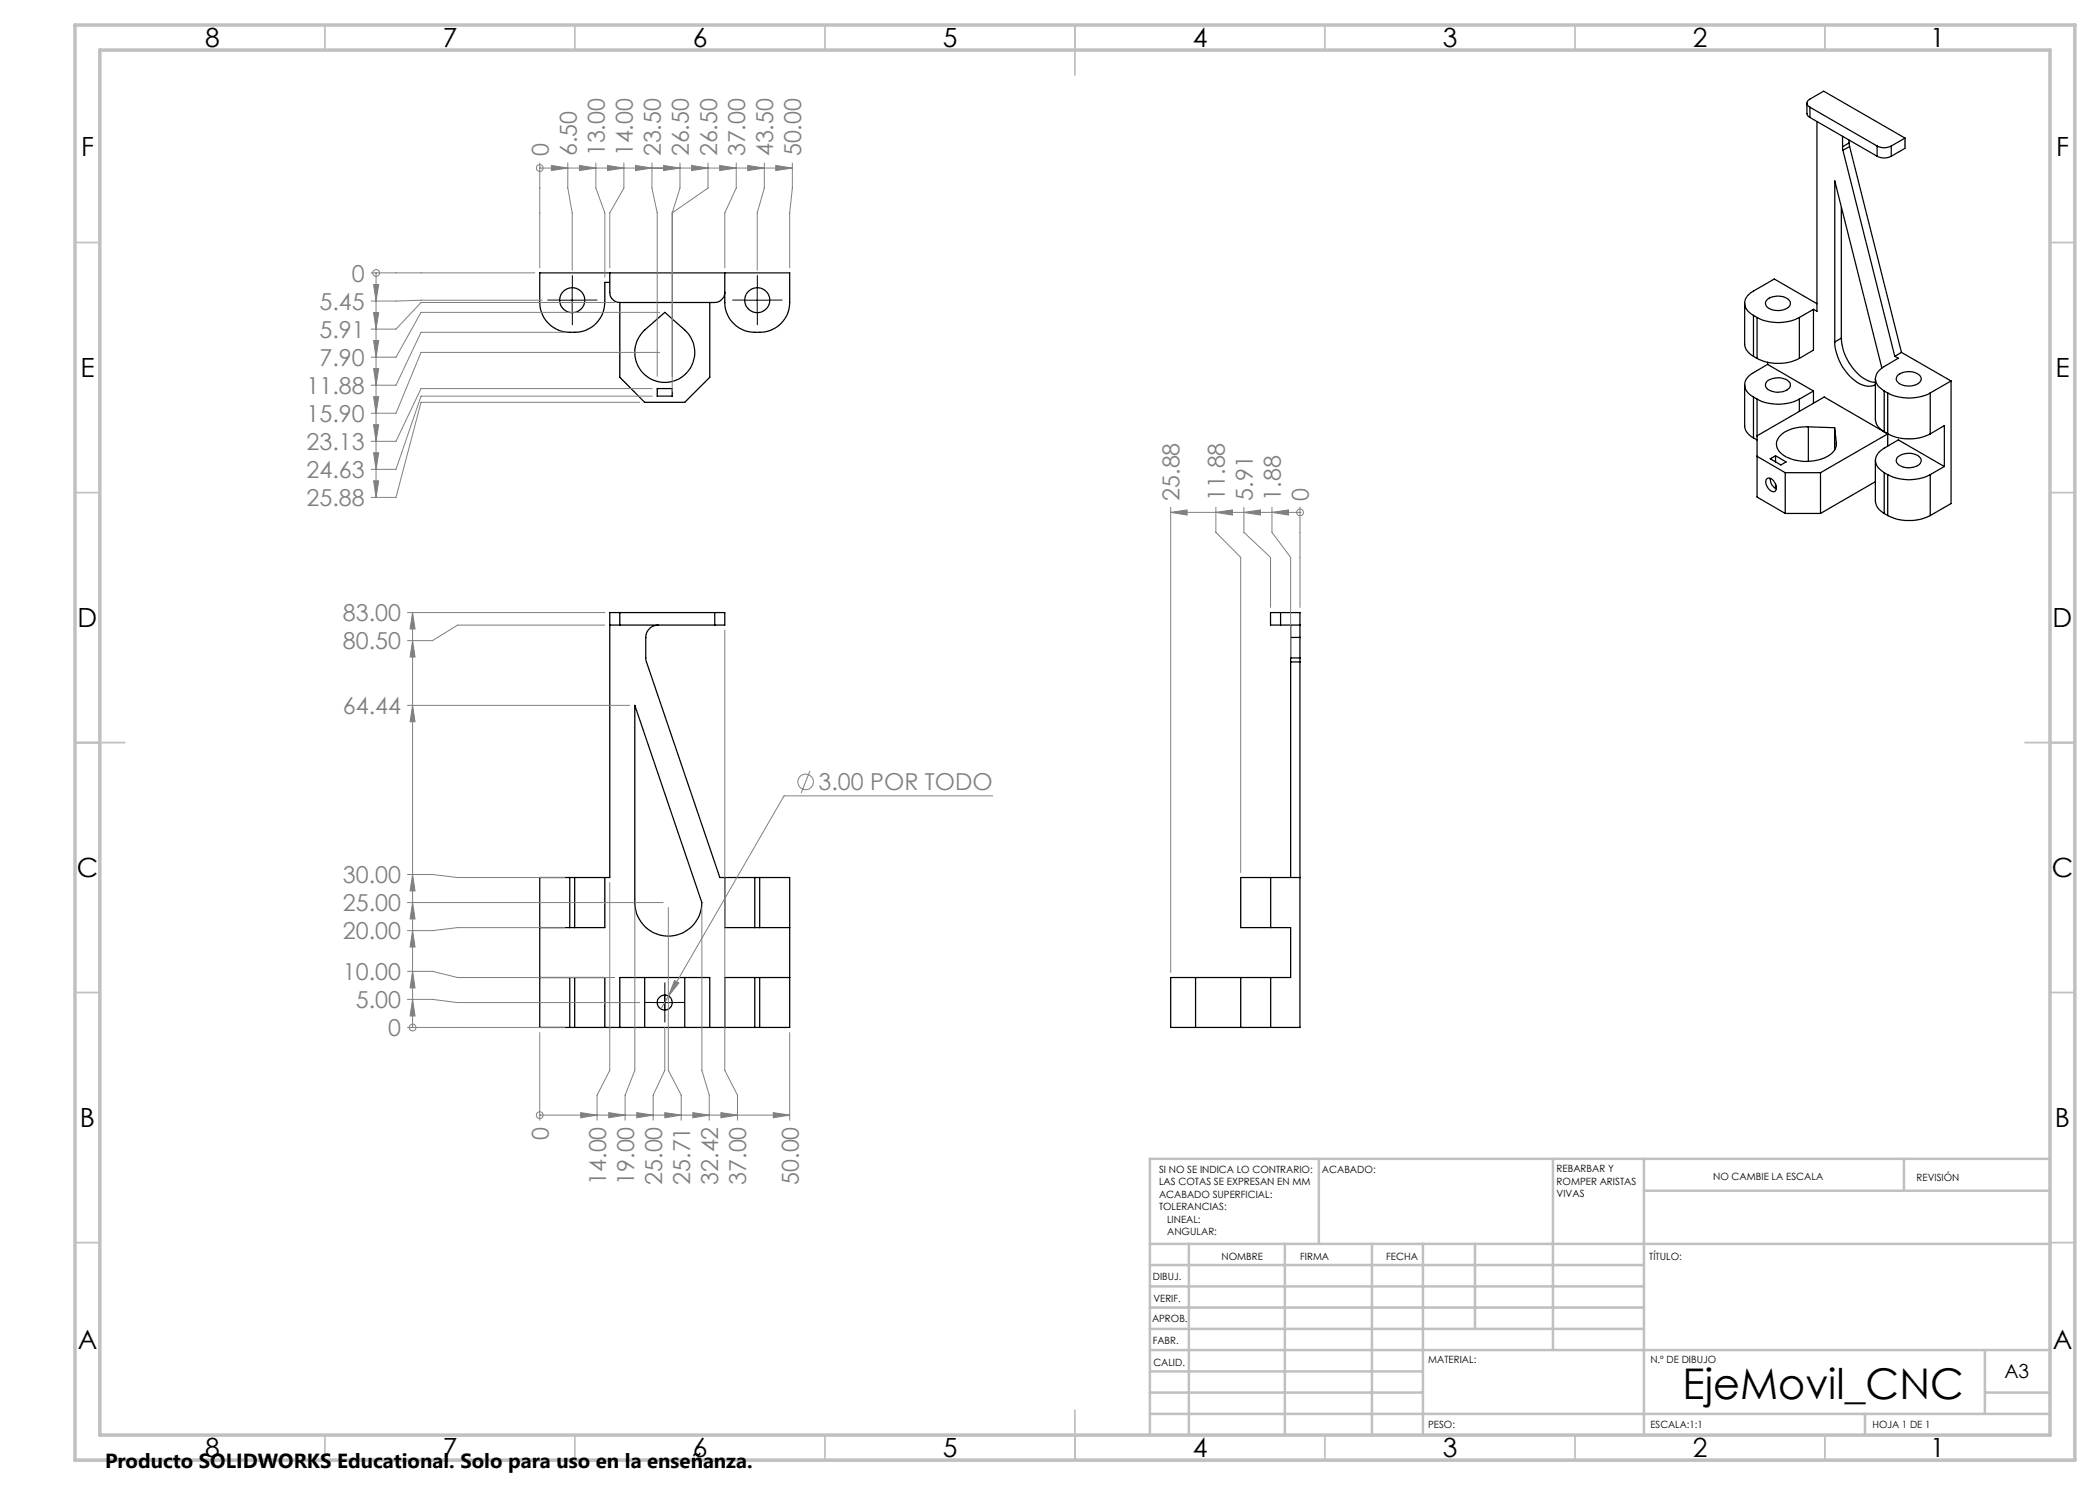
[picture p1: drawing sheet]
<svg xmlns="http://www.w3.org/2000/svg" width="420mm" height="297mm" viewBox="0 0 420 297" stroke-linecap="round" stroke-linejoin="round" font-family="sans-serif">
<g fill="none" stroke="#000" stroke-width=".25">
<path d="M361.4 20.6v2.1a.87 .87 0 0 0 .6 .8M362 21.4a.85 .85 0 0 1-.6-.8 .85 .85 0 0 1 .6-.8l2.7-1.6 16.3 9.4M362 21.4l13.4 7.8M362 21.4v2.1M362 23.5l13.4 7.8M363.4 24.3v38l-.7-.4M368.5 29.3l.1 .8M368.5 27.3v2M368.6 30.1l10.4 41.2M369.8 28.6l.1 .7M369.8 28.6l-1.3 .7M369.8 28v.6"/>
<path d="M369.9 29.3l-1.3 .8M369.9 29.3l10.4 41.2M375.4 29.2a3 3 0 0 0 2.8 0M375.4 31.3a3 3 0 0 0 2.8 0M375.4 29.2v2.1M378.2 29.2v2.1M381 27.6l-2.8 1.6M381 27.6v2.1l-2.8 1.6M122 54.6v3.9a2.05 2.05 0 0 0 2 2M145 58.5a2.05 2.05 0 0 1-2.1 2h-18.9M145 54.6v5.9a6.1 6.1 0 0 0 6.9 6 6 6 0 0 0 6-6v-5.9h-50v5.9a6.1 6.1 0 0 0 7 6 6 6 0 0 0 6.1-6v-4h1M368.3 41.5v26.1"/>
<path d="M124 60.5v15l4.9 5h8l5.1-5v-15M129 66l4-3.5 3.9 3.5a6 6 0 0 1 .4 8.6 6 6 0 0 1-8.7 0 6 6 0 0 1 .4-8.6zM131.4 77.7h3v1.5h-3zM348.9 60.6l.1 8.6 .5 1.1 1.2 1M348.9 77v8.1a2.81 2.81 0 0 0 1.8 2.5M350.7 63.1l.7 .4M350.7 63.1v8.2M350.7 79.4v8.2M350.7 71.3l.7 .4M350.7 79.4l.7 .4M351.4 63.5a9.3 9.3 0 0 0 8.5 0M351.4 71.7a9.6 9.6 0 0 0 8.5 0"/>
<path d="M351.4 79.8a9.3 9.3 0 0 0 8.5 0M351.4 63.5v8.2M351.4 79.8v19.6l5.6 3.3M353.3 60a3.4 3.4 0 0 1 4.7 .2 1.26 1.26 0 0 1-1.2 1.7 3.4 3.4 0 0 1-3.5-.7l-.1-.2a.84 .84 0 0 1 .1-1zM353.4 76.3a3.4 3.4 0 0 1 4.6 .4 1.43 1.43 0 0 1-1.3 1.6 3.5 3.5 0 0 1-3.5-.8l-.1-.8zM353.5 72.9l-2.8 1.6a2.49 2.49 0 0 0-1.2 4l1.2 .9M353.5 72.9l9.2 5.3M353.5 72.5v.4M359.9 63.5v8.2M359.9 79.8v2.5M362.7 61.9v8.1l-2.8 1.7M362.7 78.2v2.4"/>
<path d="M362.7 61.9l-2.8 1.6M362.7 78.2l-2.8 1.6M363.4 60.7l-8.5-4.9-4.2 2.4a2.49 2.49 0 0 0-1.2 4l1.2 .9M367 68.4a10 10 0 0 0 5.4 8.6l1.4 .3 1.3-.4M367 68.4v-32.2l9.4 37.4M368.3 67.6a10.2 10.2 0 0 0 5.4 8.6l1.4 .3M368.3 67.6l-1.3 .8M375.1 75.7v8.2l.1 .8 .5 .7 1.1 1M376.8 78.2l.7 .4M376.8 78.2v8.2M377.5 78.6a9.3 9.3 0 0 0 8.5 0M377.5 78.6v10.6"/>
<path d="M379 71.3l.7 .3-2.9 1.7a2.54 2.54 0 0 0-1.1 4l1.1 .9M379.5 75.1a3.4 3.4 0 0 1 4.6 .2 1.26 1.26 0 0 1-1.1 1.7 3.2 3.2 0 0 1-3.7-.9v-.5zM380.3 70.5l-1.3 .8M380.3 70.5l9.9 5.7M386 78.6v8.2M390.2 76.2l-4.2 2.4M390.2 76.2v24.5l-4.2 2.4M350.7 87.6l.7 .4M351.4 91.3l5.6 3.2M353.3 95.8a1.07 1.07 0 0 1 1.6 .6 1.29 1.29 0 0 1 0 1.9 1.87 1.87 0 0 1-1.6-2.5zM354 95.7a2.19 2.19 0 0 0 1.3 2.1M354 91.8l1.1-.6 2.1 1.2-1 .6z"/>
<path d="M355.1 91.2v1.2M355.1 96.8v.9M357 94.5h7.1M357 94.5v8.2M361.7 85.4a6.9 6.9 0 0 0-6.1 2.3 2.43 2.43 0 0 0 1.2 3.4 9 9 0 0 0 9.5-.4l.8-1 .2-1.1M361.7 85.4l5.2 .1M361.7 85.4v6.9M364.1 94.5v8.2M366.9 85.5l.4 3.1M366.9 85.5v4.5M367.3 88.6v.4M375.1 92.1v8.2l.1 .7 .5 .7 1.1 1"/>
<path d="M375.1 96.3l-11 6.4M376.8 94.5v8.2M376.8 86.4l.7 .4M376.8 94.5l.7 .4M377.5 86.8a9.6 9.6 0 0 0 8.5 0M377.5 94.9a9.3 9.3 0 0 0 8.5 0M377.5 86.8l-12.7-7.4-13.4 7.8M377.5 94.9v8.2M377.5 86.8l-13.4 7.7M379.6 91.4a3.3 3.3 0 0 1 4.6 .4 1.39 1.39 0 0 1-1.4 1.6 3 3 0 0 1-3.5-1.1v-.5zM386 86.8l2.9-1.7v8.2M386 94.9v8.2"/>
<path d="M388.9 93.3l-9.2-5.3-2.9 1.6a2.54 2.54 0 0 0-1.1 4l1.1 .9M388.9 93.3l-2.9 1.6M357 102.7h7.1M376.8 102.7l.7 .4M377.5 103.1a9.6 9.6 0 0 0 8.5 0M122 125h2M124 122.5h-2v53h-1M124 122.5v2.5M124 122.5h18.9M124 125h18.9M131.7 125a2.45 2.45 0 0 0-2.5 2.5v4.6l14.8 43.4h1M142.9 122.5h2.1v2.5h-2.1"/>
<path d="M142.9 122.5v2.5M256.1 122.5h-2v2.5h2M256.1 122.5h3.9v2.5M256.1 125h3.9M256.1 122.5v2.5M258.1 125v2.5M258.1 131.6v.8M258.1 127.5v4.1M258.1 132.4v43.1M258.1 132.4h1.9M258.1 127.5h1.9M258.1 131.6h1.9"/>
<path d="M260 125v2.5M260 131.6v.8M260 132.4v73.1h-5.9M260 127.5v4.1M127 141.1l13.4 39.4a6.7 6.7 0 0 1-6.7 6.7 6.7 6.7 0 0 1-6.7-6.7zM113.9 175.5h-6v30h6M113.9 175.5h1M113.9 175.5v10M114.9 175.5h6.1M114.9 175.5v10M121 175.5v10h-6.1M145 175.5v10h6"/>
<path d="M145 175.5h6M151 175.5v10M151 175.5h.9M151.9 175.5h6v30h-6M151.9 175.5v10M254.1 175.5h-6v10h6M254.1 175.5h5.9M254.1 175.5v10M107.9 195.5h6M107.9 185.5h6M113.9 195.5h1M113.9 185.5h1"/>
<path d="M113.9 195.5v10M114.9 195.5h6.1v10M114.9 195.5v10M128.9 195.5v10M133 199v3M136.9 195.5v10M151 195.5h-6v10M151 195.5h.9M151 195.5v10M151 185.5h.9M151.9 185.5h6M151.9 195.5h6"/>
<path d="M151.9 195.5v10M239.1 195.5v10M248.1 195.5h6M248.1 195.5h-14v10h14M248.1 195.5v10M254.1 185.5h4v10h-4M254.1 195.5v10M113.9 205.5h1M114.9 205.5h6.1M121 205.5h24M124 205.5v-10h18v10M145 205.5h6"/>
<path d="M151 205.5h.9M248.1 205.5h6"/>
<circle cx="114.4" cy="60" r="2.5"/>
<circle cx="151.4" cy="60" r="2.5"/>
<circle cx="132.9" cy="200.5" r="1.5"/>
</g>
<g fill="none" stroke="#808080" stroke-width=".2">
<path d="M107.9 33.6h.1M107.9 32.6v21M107.9 33.6h50.6M110.3 33.1l3.3 .5-3.3 .5zM113.6 32.6v5l.8 5v11.4M115.9 33.1l3.3 .5-3.3 .5zM119.2 32.6v5l1.8 5v12.9M121.5 33.1l3.3 .5-3.3 .5zM124.8 32.6v5l-2.8 5v11M127.1 33.1l3.3 .5-3.3 .5zM130.4 32.6v5l1 5v32.7M132.7 33.1l3.3 .5-3.3 .5z"/>
<path d="M136 32.6v5l-1.6 5M138.3 33.1l3.3 .5-3.3 .5zM141.6 32.6v5l-7.2 5M143.9 33.1l3.3 .5-3.3 .5zM147.2 32.6v5l-2.2 5v11M149.5 33.1l3.4 .5-3.4 .5zM152.9 32.6v5l-1.5 5v11.4M155.2 33.1l3.3 .5-3.3 .5zM158.5 32.6v5l-.6 5v11M74.2 54.6h32.8M74.7 56.9h1l-.5 3.3zM75.2 54.6h.1"/>
<path d="M75.2 54.6v44.9M134.4 42.6v35.6M74.7 62.5h1l-.5 3.3zM74.7 73.7h1l-.5 3.3zM74.7 79.3h1l-.5 3.4zM74.7 68.1h1l-.5 3.3zM108.4 60h-24.2l-10 .2M113 66.5h-28.8l-5 10.5h-5M122.9 60.5h-38.7l-5 5.3h-5M130.5 77.7h-46.3l-5 10.6h-5M130.5 79.2h-46.3l-5 14.7h-5M131.9 70.5h-47.7l-5 12.2h-5"/>
<path d="M131.9 62.5h-47.7l-5 8.9h-5M74.7 84.9h1l-.5 3.4zM74.7 90.6h1l-.5 3.3zM74.7 96.2h1l-.5 3.3zM128 80.5h-43.8l-5 19h-5M234.1 102.5l3.3-.5v1zM234.1 102.5h25.9M234.1 101.5v93M243.2 102.5l3.3-.5v1zM243.2 101.5v5l4.9 5v63M248.8 102.5l3.3-.5v1zM248.8 101.5v5l5.3 5v10"/>
<path d="M254.4 102.5l3.3-.5v1zM254.4 101.5v5l3.7 5v19.9M260 102.5h.1M260 101.5v20M81.5 122.5h39.5M82.5 128.1l.5 3.3h-1zM82.5 122.5l.5 3.3h-1zM82.5 122.5v83M121 125h-29.5l-5 3.1h-5M145 126v88.1l2.5 4.9v5M81.5 141.1h44.4M82.5 141.1l.5 3.3h-1z"/>
<path d="M162 154.2l-1.8 4.4M198.5 159.2h-41.7l-23.1 40M81.5 174.9h5l5 .6h21.5M82.5 174.9l.5 3.3h-1zM122 176.5v37.6l-2.6 4.9v5M81.5 199.9h5l5 .6h36.5M81.5 194.3h5l5 1.2h31.4M81.5 180.5h51.1M82.5 199.9l.5 3.3h-1zM82.5 194.3l.5 3.3h-1zM82.5 186.1l.5 3.3h-1zM82.5 180.5l.5 3.3h-1z"/>
<path d="M113 185.5h-21.5l-5 .6h-5M127 181.5v32.6l-2 4.9v5M133.7 181.5v32.6l2.5 4.9v5M133.7 199.2l-1.5 2.6M134.9 196.1l.9 .5-2.1 2.6zM140.4 181.5v32.6l1.5 4.9v5M81.5 205.5h31.5M82.5 205.5h.1M107.9 206.5v17.5M133 205.5v8.6l-2.4 4.9v5M157.9 206.5v17.5M107.9 223h.1"/>
<path d="M107.9 223h50M116.1 222.5l3.3 .5-3.3 .6zM121.7 222.5l3.3 .5-3.3 .6zM127.4 222.5l3.2 .5-3.2 .6zM133 222.5l3.2 .5-3.2 .6zM138.6 222.5l3.3 .5-3.3 .6zM144.2 222.5l3.3 .5-3.3 .6zM154.7 222.5l3.2 .5-3.2 .6z"/>
<circle cx="107.9" cy="33.6" r=".68"/>
<circle cx="75.2" cy="54.6" r=".68"/>
<circle cx="260" cy="102.5" r=".69"/>
<circle cx="161.1" cy="156.4" r="1.55"/>
<circle cx="82.5" cy="205.5" r=".68"/>
<circle cx="107.9" cy="223" r=".68"/>
</g>
<path d="M114.5 57.5v-2.5M151.5 57.5v-2.5M112 60h-2.5M114.5 62.5v2.5M117 60h2.5M149 60h-2.5M151.5 62.5v2.5M154 60h2.5M133 198v-1.5M130.5 200.5h-1.5M133 203v1.5M135.5 200.5h1.5" fill="none" stroke="#000" stroke-width=".2" stroke-dasharray="15.2 1.3 1.3 1.3" stroke-linecap="butt"/>
<path d="M114.4 57.5v5M151.4 57.5v5M111.9 60h5M148.9 60h5.1M133 198v5M130.5 200.5h5" fill="none" stroke="#000" stroke-width=".2"/>
<g fill="none" stroke="#c0c0c0" stroke-width=".35">
<path d="M65 5v5M115 5v5M165 5v5M215 5v10M265 5v5M315 5v5M365 5v5M15 48.5h5M410 48.5h5M15 98.5h5M410 98.5h5M15 148.5h10"/>
<path d="M405 148.5h10M15 198.5h5M410 198.5h5M15 248.5h5M410 248.5h5M65 287v5M115 287v5M165 287v5M215 282v10M265 287v5M315 287v5M365 287v5"/>
</g>
<g fill="none" stroke="#c0c0c0" stroke-width=".5">
<path d="M263.8 231.8v17M310.6 231.8v38.2M328.8 231.8v55.2M328.8 238.2h81.2M380.8 231.8v6.4M410 231.8h-180v55.2M230 248.8h180M230 257.3h98.8M230 253h98.8M237.8 248.8v38.2M257 248.8v38.2M274.4 248.8v38.2"/>
<path d="M284.6 248.8v38.2M295 248.8v17M230 265.8h98.8M230 261.5h98.8M230 278.5h54.6M230 274.3h54.6M230 270h180M397 278.5h13M397 270v12.8M230 282.8h180M373 282.8v4.2"/>
</g>
<path d="M15 5h400v287h-400zM20 10h390v277h-390z" fill="none" stroke="#c0c0c0" stroke-width=".7"/>
<g fill="#808080">
<path d="M134.9 196.1l.9 .5-2.1 2.6z"/>
<path d="M82.5 199.9l.5 3.3h-1zM82.5 194.3l.5 3.3h-1zM82.5 186.1l.5 3.3h-1zM82.5 180.5l.5 3.3h-1zM82.5 174.9l.5 3.3h-1zM82.5 141.1l.5 3.3h-1zM82.5 128.1l.5 3.3h-1zM82.5 122.5l.5 3.3h-1zM74.7 56.9h1l-.5 3.3zM74.7 62.5h1l-.5 3.3zM74.7 73.7h1l-.5 3.3zM74.7 79.3h1l-.5 3.4zM74.7 68.1h1l-.5 3.3zM74.7 84.9h1l-.5 3.4zM74.7 90.6h1l-.5 3.3zM74.7 96.2h1l-.5 3.3z"/>
<path d="M116.1 222.5l3.3 .5-3.3 .6zM121.7 222.5l3.3 .5-3.3 .6zM133 222.5l3.2 .5-3.2 .6zM127.4 222.5l3.2 .5-3.2 .6zM138.6 222.5l3.3 .5-3.3 .6zM144.2 222.5l3.3 .5-3.3 .6zM154.7 222.5l3.2 .5-3.2 .6zM110.3 33.1l3.3 .5-3.3 .5zM115.9 33.1l3.3 .5-3.3 .5zM121.5 33.1l3.3 .5-3.3 .5zM143.9 33.1l3.3 .5-3.3 .5zM127.1 33.1l3.3 .5-3.3 .5zM132.7 33.1l3.3 .5-3.3 .5zM155.2 33.1l3.3 .5-3.3 .5zM149.5 33.1l3.4 .5-3.4 .5zM138.3 33.1l3.3 .5-3.3 .5zM248.8 102.5l3.3-.5v1zM254.4 102.5l3.3-.5v1zM243.2 102.5l3.3-.5v1zM234.1 102.5l3.3-.5v1z"/>
</g>
<text font-size="8.5" x="336.5" y="279.7">EjeMovil_CNC</text>
<g font-size="5.3">
<text x="41" y="9.5">8</text>
<text x="88.5" y="9.5">7</text>
<text x="138.5" y="9.5">6</text>
<text x="188.5" y="9.5">5</text>
<text x="238.5" y="9.5">4</text>
<text x="288.5" y="9.5">3</text>
<text x="338.5" y="9.5">2</text>
<text x="386" y="9.5">1</text>
<text x="16.2" y="31.2">F</text>
<text x="411.2" y="31.2">F</text>
<text x="16.1" y="75.5">E</text>
<text x="411.1" y="75.5">E</text>
<text x="15.5" y="125.5">D</text>
<text x="410.5" y="125.5">D</text>
<text x="15.4" y="175.5">C</text>
<text x="410.4" y="175.5">C</text>
<text x="16" y="225.5">B</text>
<text x="411" y="225.5">B</text>
<text x="15.5" y="269.7">A</text>
<text x="410.5" y="269.7">A</text>
<text x="41" y="291.5">8</text>
<text x="88.5" y="291.5">7</text>
<text x="138.5" y="291.5">6</text>
<text x="188.5" y="291.5">5</text>
<text x="238.5" y="291.5">4</text>
<text x="288.5" y="291.5">3</text>
<text x="338.5" y="291.5">2</text>
<text x="386" y="291.5">1</text>
</g>
<g font-size="4.7" fill="#808080">
<text x="109.7" y="31.3" transform="rotate(-90 109.7 31.3)">0</text>
<text x="115.3" y="31.3" transform="rotate(-90 115.3 31.3)">6.50</text>
<text x="121" y="31.3" transform="rotate(-90 121 31.3)">13.00</text>
<text x="126.6" y="31.3" transform="rotate(-90 126.6 31.3)">14.00</text>
<text x="132.2" y="31.3" transform="rotate(-90 132.2 31.3)">23.50</text>
<text x="137.8" y="31.3" transform="rotate(-90 137.8 31.3)">26.50</text>
<text x="143.4" y="31.3" transform="rotate(-90 143.4 31.3)">26.50</text>
<text x="149" y="31.3" transform="rotate(-90 149 31.3)">37.00</text>
<text x="154.6" y="31.3" transform="rotate(-90 154.6 31.3)">43.50</text>
<text x="160.2" y="31.3" transform="rotate(-90 160.2 31.3)">50.00</text>
<text x="70.4" y="56.3">0</text>
<text x="63.9" y="61.9">5.45</text>
<text x="63.9" y="67.6">5.91</text>
<text x="63.9" y="73.2">7.90</text>
<text x="61.3" y="78.8">11.88</text>
<text x="61.3" y="84.4">15.90</text>
<text x="61.3" y="90">23.13</text>
<text x="61.3" y="95.6">24.63</text>
<text x="61.3" y="101.2">25.88</text>
<text x="235.9" y="100.2" transform="rotate(-90 235.9 100.2)">25.88</text>
<text x="245" y="100.2" transform="rotate(-90 245 100.2)">11.88</text>
<text x="250.6" y="100.2" transform="rotate(-90 250.6 100.2)">5.91</text>
<text x="256.2" y="100.2" transform="rotate(-90 256.2 100.2)">1.88</text>
<text x="261.8" y="100.2" transform="rotate(-90 261.8 100.2)">0</text>
<text x="68.6" y="124.3">83.00</text>
<text x="68.6" y="129.9">80.50</text>
<text x="68.6" y="142.8">64.44</text>
<text x="163.7" y="158.1">3.00 POR TODO</text>
<text x="68.6" y="176.6">30.00</text>
<text x="68.6" y="182.3">25.00</text>
<text x="68.6" y="187.9">20.00</text>
<text x="68.6" y="196">10.00</text>
<text x="71.2" y="201.6">5.00</text>
<text x="77.6" y="207.3">0</text>
<text x="109.7" y="227.9" transform="rotate(-90 109.7 227.9)">0</text>
<text x="121.2" y="237" transform="rotate(-90 121.2 237)">14.00</text>
<text x="126.8" y="237" transform="rotate(-90 126.8 237)">19.00</text>
<text x="132.4" y="237" transform="rotate(-90 132.4 237)">25.00</text>
<text x="138" y="237" transform="rotate(-90 138 237)">25.71</text>
<text x="143.7" y="237" transform="rotate(-90 143.7 237)">32.42</text>
<text x="149.3" y="237" transform="rotate(-90 149.3 237)">37.00</text>
<text x="159.7" y="237" transform="rotate(-90 159.7 237)">50.00</text>
</g>
<text font-size="4.1" x="21" y="293.7">Producto SOLIDWORKS Educational. Solo para uso en la enseñanza.</text>
<text font-size="3.9" x="400.9" y="275.5">A3</text>
<g font-size="2">
<text x="231.8" y="234.6">SI NO SE INDICA LO CONTRARIO:</text>
<text x="231.8" y="237.1">LAS COTAS SE EXPRESAN EN MM</text>
<text x="231.8" y="239.6">ACABADO SUPERFICIAL:</text>
<text x="264.4" y="234.6">ACABADO:</text>
<text x="311.3" y="234.5">REBARBAR Y</text>
<text x="311.3" y="237">ROMPER ARISTAS</text>
<text x="311.3" y="239.5">VIVAS</text>
<text x="342.6" y="236">NO CAMBIE LA ESCALA</text>
<text x="383.3" y="236.2">REVISIÓN</text>
<text x="231.8" y="242.1">TOLERANCIAS:</text>
<text x="233.4" y="244.6">LINEAL:</text>
<text x="233.4" y="247.1">ANGULAR:</text>
<text x="244.3" y="252">NOMBRE</text>
<text x="260" y="251.9">FIRMA</text>
<text x="277.2" y="251.9">FECHA</text>
<text x="329.9" y="251.9">TÍTULO:</text>
<text x="230.6" y="256.1">DIBUJ.</text>
<text x="230.7" y="260.3">VERIF.</text>
<text x="230.4" y="264.4">APROB.</text>
<text x="230.5" y="268.8">FABR.</text>
<text x="230.7" y="273.1">CALID.</text>
<text x="285.6" y="272.5">MATERIAL:</text>
<text x="330.1" y="272.5">N.º DE DIBUJO</text>
<text x="285.6" y="285.5">PESO:</text>
<text x="330.1" y="285.6">ESCALA:1:1</text>
<text x="374.5" y="285.6">HOJA 1 DE 1</text>
</g>
</svg>
